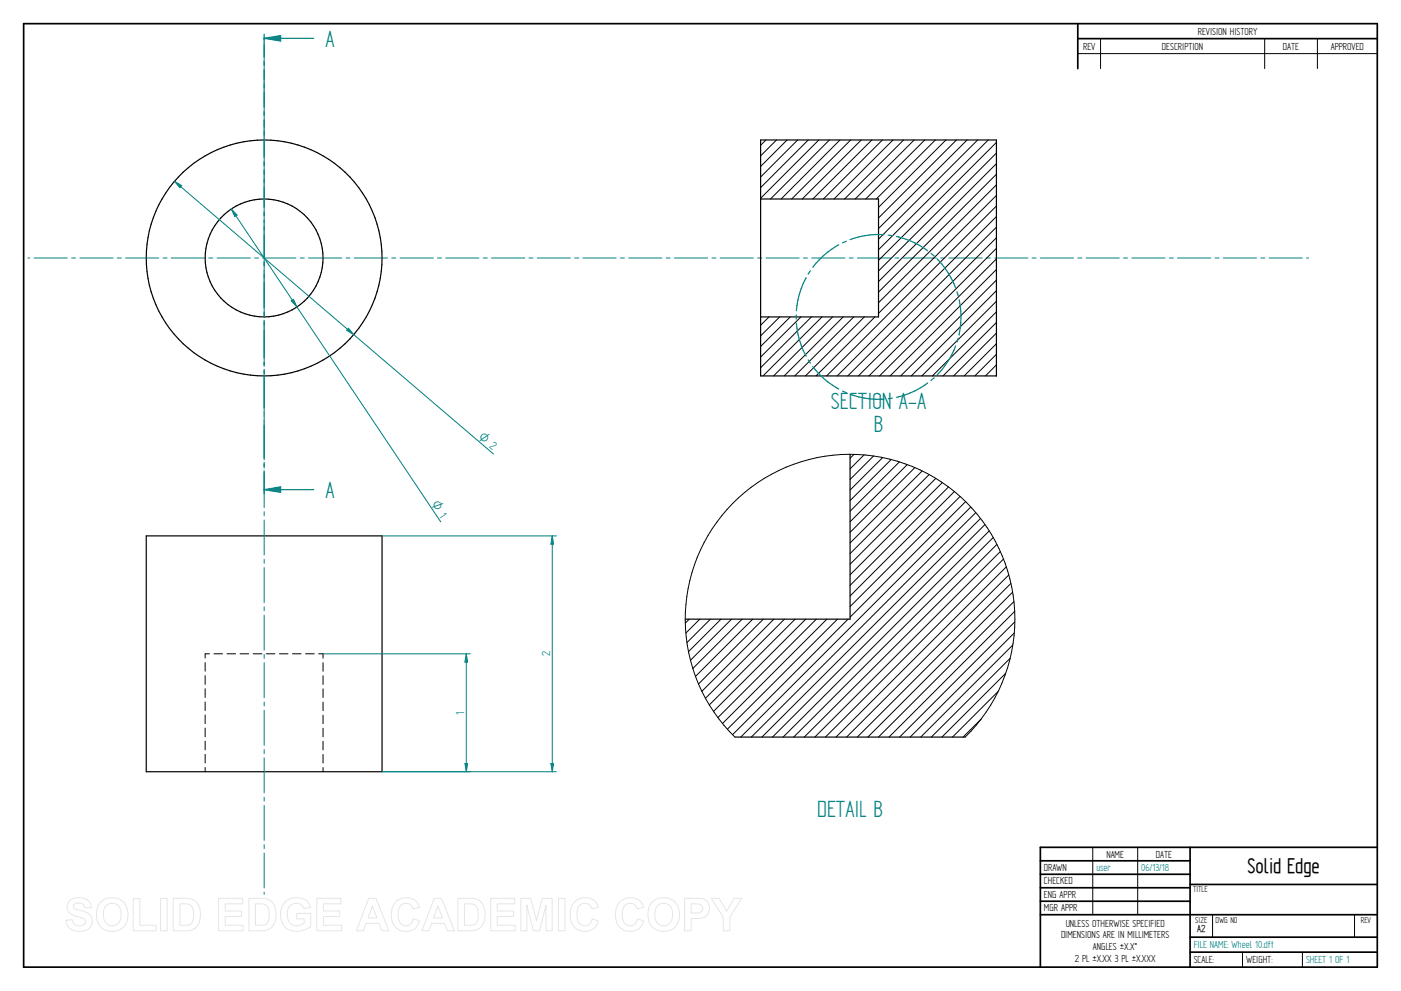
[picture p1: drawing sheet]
<svg xmlns="http://www.w3.org/2000/svg" width="594mm" height="420mm" viewBox="0 0 594 420" stroke-linecap="round" stroke-linejoin="round" font-family="sans-serif">
<g fill="none" stroke="#000" stroke-width=".72">
<path d="M10 10h574v400h-574zM457 10v19.1M457 16.4h127M504.6 359.2v50.8M584 359.2h-142.9v50.8M441.1 365h63.5M441.1 370.7h63.5M441.1 376.4h63.5M504.6 375h79.4M441.1 382.1h63.5M441.1 387.8h142.9M504.6 397.3h79.4"/>
<path d="M504.6 403.7h79.4"/>
</g>
<g fill="none" stroke="#000" stroke-width=".42">
<path d="M466.7 16.4v12.7M536.3 16.4v12.7M558.6 16.4v12.7M457 22.7h127M88.8 277.2h-1.8v1.8M90.7 277.2h3.7M96.3 277.2h3.6M101.8 277.2h3.7M107.4 277.2h3.6M112.9 277.2h3.7M118.5 277.2h3.6M124 277.2h3.7"/>
<path d="M129.6 277.2h3.7M135.1 277.2h1.9v1.9M87 280.9v3.7M87 286.5v3.7M87 292v3.7M87 297.6v3.6M137 281v3.6M137 286.5v3.7M137 292.1v3.6M137 297.6v3.7M87 303.1v3.7M87 308.7v3.7"/>
<path d="M87 314.2v3.7M87 319.8v3.7M137 303.2v3.6M137 308.7v3.7M137 314.3v3.7M137 319.9v3.6M87 325.4v1.8M137 325.4v1.8M463.4 359.2v28.6M482.4 359.2v28.6M514.2 387.9v9.4M574.4 387.9v9.4"/>
<path d="M526.9 403.7v6.3M552.3 403.7v6.3"/>
</g>
<g fill="none" stroke="#000" stroke-width=".51">
<path d="M62 227.2h100v100h-100z"/>
<circle cx="112" cy="109.4" r="25"/>
<circle cx="112" cy="109.4" r="50"/>
</g>
<g fill="none" stroke="#008080" stroke-width=".42">
<path d="M112 16.3v.8M112 18.9v14.8M112 35.5v1.7M112 39v14.9M112 55.7v1.7M112 59.2v14.8M112 75.9v1.7M112 79.3v14.9M112 96v1.7M112 99.5v14.9M11.8 109.4h.9M14.5 109.4h14.1"/>
<path d="M30.3 109.4h1.7M33.9 109.4h14.1M49.7 109.4h1.8M53.2 109.4h14.1M69.1 109.4h1.8M72.6 109.4h14.1M88.5 109.4h1.7M92 109.4h14.1M107.9 109.4h1.7M111.4 109.4h14.1M112 116.2v1.7M112 119.7v14.8"/>
<path d="M127.3 109.4h1.7M130.8 109.4h14.1M146.7 109.4h1.7M150.2 109.4h14.1M166.1 109.4h1.7M169.6 109.4h14.1M185.5 109.4h1.7M189 109.4h14.1M204.9 109.4h1.7M208.4 109.4h14.1M224.3 109.4h1.7M227.8 109.4h14.1"/>
<path d="M243.7 109.4h1.7M247.2 109.4h14.1M263.1 109.4h1.7M266.6 109.4h14.1M282.5 109.4h1.7M286 109.4h14.1M301.9 109.4h1.7M305.4 109.4h14.1M321.3 109.4h1.7M324.8 109.4h14.1M340.6 109.4h1.8M344.2 109.4h14.1"/>
<path d="M360.1 109.4h1.7M363.6 109.4h14M379.5 109.4h1.7M382.9 109.4h14.1M398.9 109.4h1.7M402.3 109.4h14.2M418.2 109.4h1.7M421.8 109.4h14.1M437.6 109.4h1.7M441.1 109.4h14.1M457 109.4h1.8M460.5 109.4h14.1"/>
<path d="M476.4 109.4h1.7M479.9 109.4h14.1M495.8 109.4h1.7M499.3 109.4h14.1M515.2 109.4h1.7M518.7 109.4h14.1M534.6 109.4h1.7M538.1 109.4h14.1M554 109.4h.9M112 136.3v1.7M112 139.8v14.9M112 156.5v1.7"/>
<path d="M112 160v14.9M112 176.7v1.7M112 180.2v14.8M112 196.8v1.7M112 200.3v14.9M112 217v1.7M112 220.5v14.8M112 237.2v1.6M112 240.6v14.9M112 257.3v1.7M112 260.8v14.9M112 277.5v1.6"/>
<path d="M112 281v14.8M112 297.6v1.7M112 301.1v14.9M112 317.8v1.7M112 321.3v14.9M112 337.9v1.7M112 341.5v14.8M112 358.1v1.7M112 361.6v14.9M112 378.2v.9"/>
</g>
<g fill="none" stroke="#008080" stroke-width=".51">
<path d="M133 16.3h-21v7.9M112 26v1.7M112 29.5v16M112 47.2v1.8M112 50.8v15.9M112 68.5v1.7M112 72v16M112 89.8v1.7M112 93.3v16M112 111v1.7M112 114.6v15.9M112 132.3v1.7"/>
<path d="M112 135.8v16M112 153.5v1.8M112 157.1v15.9M112 174.8v1.7M112 178.3v16M112 196.1v1.7M112 199.6v8"/>
</g>
<path d="M112 16.3l7-1.2v2.3z" fill="#008080"/>
<path d="M112 16.3l7-1.2v2.3zM112 207.6h21" fill="none" stroke="#008080" stroke-width=".51"/>
<path d="M112 207.6l7-1.2v2.3z" fill="#008080"/>
<path d="M112 14.5v1.8M407.5 134.4l-.8 7.2M112 207.6l7-1.2v2.3zM112 207.6v1.7" fill="none" stroke="#008080" stroke-width=".51"/>
<g fill="none" stroke="#000" stroke-width=".42">
<path d="M324.8 59.4l-2.3 2.2M329.3 59.4l-6.8 6.7M333.7 59.4l-11.2 11.2M338.2 59.4l-15.7 15.7M342.7 59.4l-20.2 20.1M347.2 59.4l-24.7 24.7M351.7 59.4l-25 25M356.2 59.4l-25 25M360.7 59.4l-25 25M365.2 59.4l-25 25M369.7 59.4l-25 25M374.2 59.4l-25 25"/>
<path d="M378.7 59.4l-25.1 25M383.2 59.4l-25.1 25M387.6 59.4l-25 25M392.1 59.4l-25 25M396.6 59.4l-25 25M401.1 59.4l-28.6 28.5M405.6 59.4l-33.1 33M410.1 59.4l-37.6 37.5M414.6 59.4l-42.1 42M419.1 59.4l-46.6 46.5M422.5 60.4l-50 50M422.5 64.9l-50 50"/>
<path d="M422.5 69.4l-50 50M422.5 73.9l-50 50M422.5 78.4l-50 50M422.5 82.8l-50 50M422.5 87.3l-72 72.1M422.5 91.8l-67.5 67.6M422.5 96.3l-63 63.1M422.5 100.8l-58.5 58.6M422.5 105.3l-54 54.1M422.5 109.8l-49.6 49.6M422.5 114.3l-45.1 45.1M422.5 118.7l-40.6 40.7"/>
<path d="M326.1 134.4l-3.6 3.5M330.6 134.4l-8.1 8M335.1 134.4l-12.6 12.5M339.6 134.4l-17.1 17M344.1 134.4l-21.6 21.5M348.6 134.4l-25.1 25M353.1 134.4l-25.1 25M357.5 134.4l-25 25M362 134.4l-25 25M366.5 134.4l-25 25M371 134.4l-25 25M422.5 123.2l-36.1 36.2"/>
<path d="M422.5 127.7l-31.6 31.7M422.5 132.2l-27.1 27.2M422.5 136.7l-22.6 22.7M422.5 141.2l-18.1 18.2M422.5 145.7l-13.7 13.7M422.5 150.2l-9.1 9.2M422.5 154.7l-4.6 4.7M422.5 159.2l-.1 .2"/>
</g>
<path d="M322.5 59.4h100v100h-100zM322.5 84.4h50v50h-50" fill="none" stroke="#000" stroke-width=".51"/>
<circle cx="406.7" cy="141.6" r=".25" fill="#008080"/>
<g fill="none" stroke="#008080" stroke-width=".51">
<path d="M374.9 99.5l-1.1-.1a34.2 34.2 0 0 0-13.3 2.2M376.6 99.7l1.7 .2M341.8 117.8l-.1 .2a35 35 0 0 0-4 13.7M343.6 114.8l-.9 1.4M355.6 103.8l-.5 .3a34.9 34.9 0 0 0-10.4 9.2M358.8 102.3l-1.6 .7M380.1 100.3l.9 .2a34.3 34.3 0 0 1 12.3 5.8M394.8 107.4l1.3 1.1M397.3 109.8l.4 .3a35.2 35.2 0 0 1 7.5 11.9M337.6 133.5v1.8M337.7 137a34.8 34.8 0 0 0 4.1 14M405.8 123.7l.5 1.6"/>
<path d="M406.7 127.1l.8 7.3M342.7 152.6l1 1.4M344.7 155.4l1.1 1.4a34 34 0 0 0 9.9 8.2M405.2 146.7a34.4 34.4 0 0 1-7.8 12.3M406.3 143.4l-.5 1.6M357.3 165.8l1.6 .7M360.5 167.1l1.2 .5a34.1 34.1 0 0 0 13.2 1.6M378.4 168.8l-1.7 .2M393.4 162.4l-1.3 .9a34.2 34.2 0 0 1-12 5.1M396.1 160.2l-1.3 1.1"/>
</g>
<g fill="none" stroke="#000" stroke-width=".42">
<path d="M362.1 192.7l-1.6 1.6M366.4 192.9l-5.9 5.9M370.4 193.3l-9.9 10M370.4 193.3a69.9 69.9 0 0 1 56.5 47.5 69.9 69.9 0 0 1-17.6 71.7M370.4 193.3a69.9 69.9 0 0 0-76.6 90.2M374.3 194l-13.8 13.8M377.9 194.8l-17.4 17.5M381.4 195.8l-20.9 20.9M384.7 197l-24.2 24.2M387.9 198.2l-27.4 27.5M391 199.7l-30.5 30.5M394 201.2l-33.5 33.5"/>
<path d="M396.8 202.8l-36.3 36.4M399.6 204.6l-39.1 39.1M402.2 206.5l-41.7 41.7M404.7 208.4l-44.2 44.3M407.1 210.5l-46.6 46.7M409.4 212.7l-48.9 49M411.6 215l-97.5 97.5M413.8 217.3l-95.2 95.2M415.7 219.8l-92.6 92.7M417.7 222.4l-90.1 90.1M419.5 225.1l-87.4 87.4M421.2 227.9l-84.7 84.6"/>
<path d="M422.7 230.8l-81.7 81.7M424.2 233.8l-78.7 78.7M425.5 237l-75.5 75.5M426.7 240.3l-72.2 72.2M427.8 243.8l-68.8 68.7M428.7 247.4l-65.2 65.1M429.4 251.1l-61.4 61.4M429.9 255.1l-57.4 57.4M430.3 259.2l-53.3 53.3M292.3 262.5l-1.7 1.7M296.7 262.5l-5.9 5.9M301.2 262.5l-9.9 10"/>
<path d="M305.7 262.5l-13.8 13.8M310.2 262.5l-17.4 17.5M314.7 262.5l-20.9 20.9M319.2 262.5l-24.3 24.3M323.7 262.5l-27.5 27.5M328.2 262.5l-30.6 30.6M332.6 262.5l-33.4 33.5M337.2 262.5l-36.4 36.4M341.7 262.5l-39.2 39.1M346.2 262.5l-41.8 41.7M350.6 262.5l-44.2 44.2M355.1 262.5l-46.7 46.7"/>
<path d="M359.6 262.5l-49 49M428.4 279.1l-33.5 33.4M429.5 273.5l-39.1 39M430.1 268.4l-44.2 44.1M430.3 263.7l-48.8 48.8M293.8 283.5l1.1 3.2M294.9 286.7l1.3 3.2M296.2 289.9l3 6.2M299.2 296.1l1.7 3a71.8 71.8 0 0 0 10.7 13.4M423.2 293.2l-19.3 19.3M426.5 285.5l-27.1 27M416 304.9l-7.6 7.6"/>
</g>
<path d="M360.5 192.6v69.9h-69.9M311.7 312.5h97.6" fill="none" stroke="#000" stroke-width=".51"/>
<path d="M74 76.9l135.2 115.6M74 76.9l3 1.8-.7 .9z" fill="none" stroke="#008080" stroke-width=".42"/>
<path d="M74 76.9l3 1.8-.7 .9z" fill="#008080"/>
<path d="M147.7 139.1l2.3 2.8-3-1.9z" fill="none" stroke="#008080" stroke-width=".42"/>
<path d="M147.7 139.1l2.3 2.8-3-1.9z" fill="#008080"/>
<path d="M98.1 88.6l88.8 132.7M98.1 88.6l2.4 2.6-.9 .6z" fill="none" stroke="#008080" stroke-width=".42"/>
<path d="M98.1 88.6l2.4 2.6-.9 .6z" fill="#008080"/>
<path d="M123.5 127.6l1-.7 1.4 3.2z" fill="none" stroke="#008080" stroke-width=".42"/>
<path d="M123.5 127.6l1-.7 1.4 3.2z" fill="#008080"/>
<path d="M137 277.2h62.5M197.7 277.2l.6 3.5h-1.2zM162 327.2h37.5" fill="none" stroke="#008080" stroke-width=".42"/>
<path d="M197.7 277.2l.6 3.5h-1.2z" fill="#008080"/>
<path d="M197.1 323.7h1.2l-.6 3.5z" fill="none" stroke="#008080" stroke-width=".42"/>
<path d="M197.1 323.7h1.2l-.6 3.5z" fill="#008080"/>
<path d="M162 227.2h73.9M234.2 227.2l.5 3.5h-1.1zM197.7 277.2v50M162 327.2h73.9" fill="none" stroke="#008080" stroke-width=".42"/>
<path d="M234.2 227.2l.5 3.5h-1.1z" fill="#008080"/>
<path d="M233.6 323.7h1.1l-.5 3.5z" fill="none" stroke="#008080" stroke-width=".42"/>
<path d="M233.6 323.7h1.1l-.5 3.5z" fill="#008080"/>
<path d="M234.2 227.2v100" fill="none" stroke="#008080" stroke-width=".42"/>
<g fill="none" stroke="#e6e6e6" stroke-width=".42">
<path d="M29.6 381.8a6.5 6.5 0 0 1 8.5 .8l.6 2.2-2.8 .1a2.7 2.7 0 0 0-2.1-2 2.7 2.7 0 0 0-2.7 1.1 1.87 1.87 0 0 0 2.2 1.8l1.4 .4a4.4 4.4 0 0 1 4 6.2 6.4 6.4 0 0 1-9.1 1.3l-1.2-1.8-.5-1.7 2.7-.3a2.94 2.94 0 0 0 2.6 2.6 2.94 2.94 0 0 0 3.1-1.9 2.67 2.67 0 0 0-2.9-1.8 4.9 4.9 0 0 1-5-4.3l.4-1.6zM42.8 382.4a6.9 6.9 0 0 1 8.3-.8 6.9 6.9 0 0 1 3 7.7 6.7 6.7 0 0 1-8 5.5 6.7 6.7 0 0 1-5.1-8.3 6.1 6.1 0 0 1 1.8-4.1zM44.8 384.2a3.9 3.9 0 0 1 4.6-.8 3.9 3.9 0 0 1 2 4.3 3.8 3.8 0 0 1-1.9 4.3 3.8 3.8 0 0 1-4.6-.7 6.6 6.6 0 0 1-.1-7.1zM56.5 381h2.8v11.3h6.9v2.3h-9.7zM68.1 380.9h2.8v13.7h-2.8zM73.5 380.9h5a5.9 5.9 0 0 1 6.5 7 5.9 5.9 0 0 1-6.3 6.7h-5.2zM76.3 383.2h1.8a3.4 3.4 0 0 1 4 3.9v1.2a3.2 3.2 0 0 1-3.8 4h-2zM92.7 380.9h10.2v2.3h-7.4v3h6.9v2.4h-6.9v3.7h7.7v2.3h-10.5zM105.5 380.9h5.1a5.9 5.9 0 0 1 6.4 7 5.9 5.9 0 0 1-6.3 6.7h-5.2zM108.3 383.2h1.9a3.4 3.4 0 0 1 4 3.9v1.2a3.2 3.2 0 0 1-3.8 4h-2.1zM120.9 382.4a7.3 7.3 0 0 1 9.7 .1l1 2.2-2.7 .5a3.7 3.7 0 0 0-4.6-2 3.7 3.7 0 0 0-2.5 4.4 4.2 4.2 0 0 0 2.2 4.5 4.2 4.2 0 0 0 5-.8v-1.7h-3.2v-2.3h6v5.4a8.1 8.1 0 0 1-11.8-.8 8.3 8.3 0 0 1 .9-9.5zM134.4 380.9h10.2v2.3h-7.4v3h6.9v2.4h-6.9v3.7h7.6v2.3h-10.4z"/>
<path d="M156.4 380.9h3l5.5 13.7h-3l-1.2-3.1h-5.5l-1.1 3.1h-3zM157.9 384.1l1.9 5.1h-3.7zM167.7 382.5a6 6 0 0 1 10.2 2.1l-2.8 .7a3.2 3.2 0 0 0-3.9-2.2 3.2 3.2 0 0 0-2.4 3.8 4.6 4.6 0 0 0 2.5 5.5 3.2 3.2 0 0 0 4-2.8l2.6 .8a6.1 6.1 0 0 1-7.2 4.3 6.1 6.1 0 0 1-4.8-6.8 7.7 7.7 0 0 1 1.8-5.4zM184.1 380.9h3.1l5.5 13.7h-3l-1.2-3.1h-5.5l-1.1 3.1h-3zM185.7 384.1l1.9 5.1h-3.8zM194.2 380.9h5a5.9 5.9 0 0 1 6.5 7 5.9 5.9 0 0 1-6.3 6.7h-5.2zM197 383.2h1.8a3.4 3.4 0 0 1 4 3.9v1.2a3.2 3.2 0 0 1-3.8 4h-2zM208.1 380.9h10.2v2.3h-7.4v3h6.9v2.4h-6.9v3.7h7.6v2.3h-10.4zM220.8 380.9h4.2l2.5 9.3 2.4-9.3h4.2v13.7h-2.5l-.1-10.8-2.7 10.8h-2.7l-2.7-10.8v10.8h-2.6zM236.8 380.9h2.8v13.7h-2.8zM243.5 382.5a6 6 0 0 1 10.2 2.1l-2.8 .7a3.2 3.2 0 0 0-3.8-2.2 3.2 3.2 0 0 0-2.4 3.8 4.6 4.6 0 0 0 2.4 5.5 3.2 3.2 0 0 0 4-2.8l2.6 .8a6.1 6.1 0 0 1-7.2 4.3 6.1 6.1 0 0 1-4.7-6.8 7.7 7.7 0 0 1 1.7-5.4zM262.7 382.5a6 6 0 0 1 10.2 2.1l-2.7 .7a3.2 3.2 0 0 0-3.9-2.2 3.2 3.2 0 0 0-2.4 3.8 4.6 4.6 0 0 0 2.4 5.5 3.2 3.2 0 0 0 4-2.8l2.7 .8a6.1 6.1 0 0 1-7.2 4.3 6.1 6.1 0 0 1-4.8-6.8 7.7 7.7 0 0 1 1.7-5.4z"/>
<path d="M276.7 382.4a6.9 6.9 0 0 1 8.3-.8 6.9 6.9 0 0 1 3 7.7 6.7 6.7 0 0 1-8.1 5.5 6.7 6.7 0 0 1-5.1-8.3 6.1 6.1 0 0 1 1.9-4.1zM278.7 384.2a3.9 3.9 0 0 1 4.6-.8 3.9 3.9 0 0 1 1.9 4.3 3.8 3.8 0 0 1-1.8 4.3 3.8 3.8 0 0 1-4.7-.7 6.6 6.6 0 0 1 0-7.1zM290.3 380.9h5.2a4.4 4.4 0 0 1 5.4 4.3 4.4 4.4 0 0 1-5.4 4.2h-2.4v5.2h-2.8zM293.1 383.2h1.8a2.1 2.1 0 0 1 2.6 .6 2.1 2.1 0 0 1 0 2.6 3.4 3.4 0 0 1-2.9 .7h-1.5zM301.6 380.9h3.3l3.2 5.4 3.2-5.4h3.2l-5 7.9v5.8h-2.8v-5.8z"/>
</g>
<g font-size="11.3" fill="#008080">
<text x="138.1" y="19.7">A</text>
<text x="352.3" y="173.4">SECTION A-A</text>
<text x="370.5" y="183.3">B</text>
<text x="138.1" y="211.1">A</text>
<text x="346.5" y="346.4">DETAIL B</text>
</g>
<text font-size="10.1" x="529" y="370.2">Solid Edge</text>
<g font-size="5.6" fill="#008080">
<text x="233.3" y="278.3" transform="rotate(-90 233.3 278.3)">2</text>
<text x="196.8" y="302.9" transform="rotate(-90 196.8 302.9)">1</text>
</g>
<g font-size="5.4" fill="#008080">
<text x="202.7" y="185.8" transform="rotate(40 202.7 185.8)">O 2</text>
<text x="182.8" y="213.6" transform="rotate(56 182.8 213.6)">O 1</text>
</g>
<g font-size="4.9">
<text x="507.9" y="14.7">REVISION HISTORY</text>
<text x="459.3" y="21">REV</text>
<text x="492.7" y="21">DESCRIPTION</text>
<text x="544" y="21">DATE</text>
<text x="564.3" y="21">APPROVED</text>
<text x="469.1" y="363.6">NAME</text>
<text x="490.1" y="363.6">DATE</text>
<text x="442.7" y="369.3">DRAWN</text>
<text x="442.7" y="375">CHECKED</text>
<text x="442.7" y="380.7">ENG APPR</text>
<text x="442.7" y="386.4">MGR APPR</text>
<text x="451.9" y="392.9">UNLESS OTHERWISE SPECIFIED</text>
<text x="449.9" y="397.9">DIMENSIONS ARE IN MILLIMETERS</text>
<text x="455.7" y="407.8">2 PL ±X.XX 3 PL ±X.XXX</text>
<text x="463.5" y="402.9">ANGLES ±X.X°</text>
<text x="506.2" y="408.3">SCALE:</text>
<text x="528.4" y="408.3">WEIGHT:</text>
</g>
<g font-size="4.9" fill="#008080">
<text x="464.9" y="369.3">user</text>
<text x="483.9" y="369.3">06/13/18</text>
<text x="506.2" y="402">FILE NAME: Wheel 10.dft</text>
<text x="553.8" y="408.4">SHEET 1 OF 1</text>
</g>
<text font-size="4.8" x="507.7" y="395.3">A2</text>
<g font-size="4.1">
<text x="505.9" y="378.3">TITLE</text>
<text x="506.9" y="391.1">SIZE</text>
<text x="515.4" y="391.1">DWG NO</text>
<text x="577" y="391.1">REV</text>
</g>
</svg>
